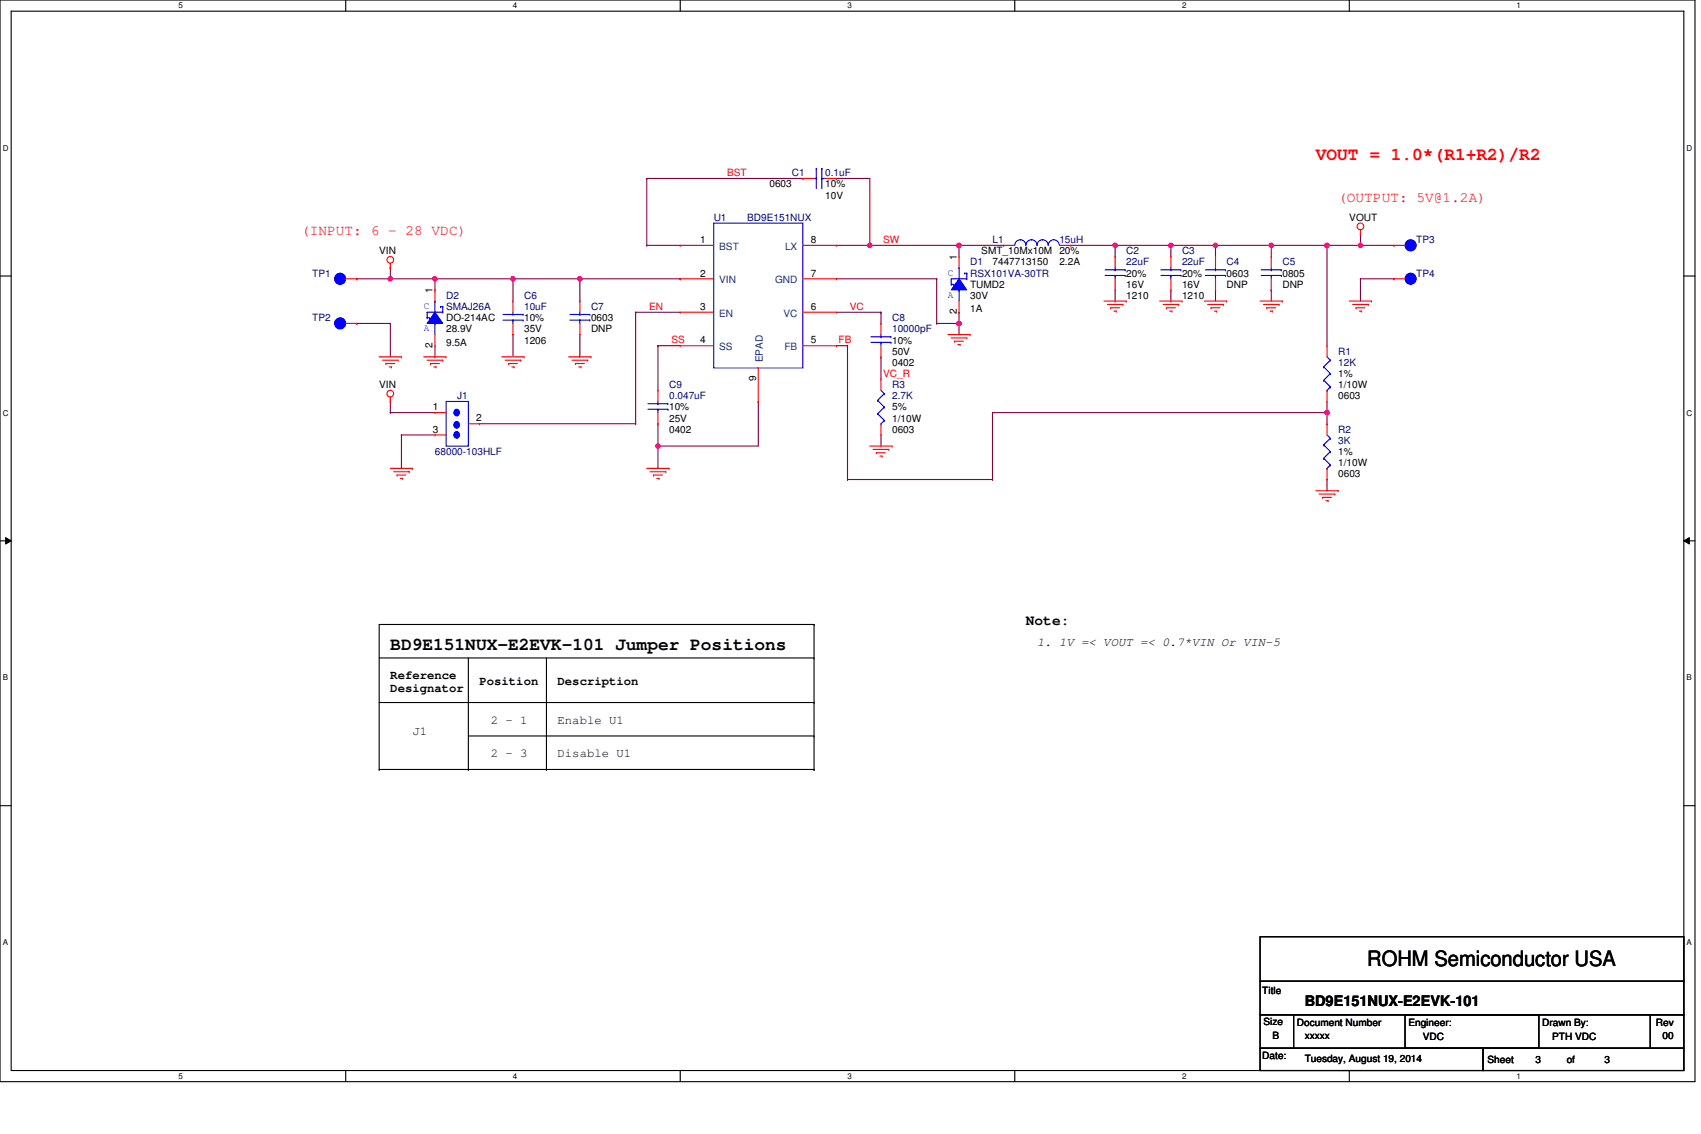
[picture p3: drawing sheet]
<svg xmlns="http://www.w3.org/2000/svg" width="457mm" height="305mm" viewBox="0 0 457 305" stroke-linecap="round" stroke-linejoin="round" font-family="sans-serif">
<path d="M0 0h455.6v290.7h-455.6zM3 3h449.6v284.7h-449.6z" fill="none" stroke="#000" stroke-width=".3"/>
<g fill="#fff">
<path d="M48 .3h1.2v2.4h-1.2z"/>
<path d="M48 288h1.2v2.4h-1.2z"/>
</g>
<path d="M92.9 0v3M92.9 287.7v3" fill="none" stroke="#000" stroke-width=".3"/>
<g fill="#fff">
<path d="M137.9 .3h1.2v2.4h-1.2z"/>
<path d="M137.9 288h1.2v2.4h-1.2z"/>
</g>
<path d="M182.8 0v3M182.8 287.7v3" fill="none" stroke="#000" stroke-width=".3"/>
<g fill="#fff">
<path d="M227.8 .3h1.2v2.4h-1.2z"/>
<path d="M227.8 288h1.2v2.4h-1.2z"/>
</g>
<path d="M272.8 0v3M272.8 287.7v3" fill="none" stroke="#000" stroke-width=".3"/>
<g fill="#fff">
<path d="M317.7 .3h1.2v2.4h-1.2z"/>
<path d="M317.7 288h1.2v2.4h-1.2z"/>
</g>
<path d="M362.7 0v3M362.7 287.7v3" fill="none" stroke="#000" stroke-width=".3"/>
<g fill="#fff">
<path d="M407.6 .3h1.2v2.4h-1.2z"/>
<path d="M407.6 288h1.2v2.4h-1.2z"/>
<path d="M.8 38.6h1.5v2.4h-1.5z"/>
<path d="M453.3 38.6h1.6v2.4h-1.6z"/>
<path d="M.8 109.8h1.5v2.4h-1.5z"/>
<path d="M453.3 109.8h1.6v2.4h-1.6z"/>
</g>
<path d="M0 74.2h3M452.6 74.2h3" fill="none" stroke="#000" stroke-width=".3"/>
<g fill="#fff">
<path d="M.8 181h1.4v2.4h-1.4z"/>
<path d="M453.3 181h1.5v2.4h-1.5z"/>
</g>
<path d="M0 145.4h3M452.6 145.4h3" fill="none" stroke="#000" stroke-width=".3"/>
<path d="M1.5 144.5l1.5 .9-1.5 .8zM452.6 145.4l1.5-.9v1.7z" fill="#000"/>
<path d="M1.5 144.5l1.5 .9-1.5 .8zM452.6 145.4l1.5-.9v1.7z" fill="none" stroke="#000" stroke-width=".27"/>
<g fill="#fff">
<path d="M.8 252.1h1.4v2.5h-1.4z"/>
<path d="M453.3 252.1h1.5v2.5h-1.5z"/>
</g>
<g fill="none" stroke="#000" stroke-width=".3">
<path d="M101.9 176.8h116.9M125.9 176.8v30M146.9 176.8v30M218.8 176.8h.1M218.8 167.9h.1M218.8 167.9h-116.9v38.9M218.8 167.9v38.9M101.9 188.8h116.9M125.9 197.8h92.9M218.8 188.8h.1M218.8 197.8h.1M0 216.6h3"/>
<path d="M101.9 206.8h.1M101.9 206.8h116.9M125.9 206.8h.1M146.9 206.8h.1M218.8 206.8h.1M452.6 216.6h3"/>
</g>
<path d="M104.9 74.9h.1M104.9 74.9h12" fill="none" stroke="#800040" stroke-width=".3"/>
<circle cx="116.9" cy="74.9" r=".59" fill="#f0f"/>
<circle cx="116.9" cy="74.9" r=".59" fill="none" stroke="#f0f" stroke-width=".3"/>
<circle cx="104.9" cy="74.9" r=".59" fill="#f0f"/>
<circle cx="104.9" cy="74.9" r=".59" fill="none" stroke="#f0f" stroke-width=".3"/>
<g fill="none" stroke="#800040" stroke-width=".3">
<path d="M95.9 74.9h.1M104.9 71.9h.1M104.9 71.9v3h-9M365.7 74.9h.1M365.7 62.9h.1M365.7 74.9h9M365.7 62.9v3M365.7 74.9v6M374.7 74.9h.1M95.9 86.9h.1M95.9 86.9h9M104.9 86.9h.1"/>
<path d="M104.9 86.9v9M137.9 89.9h.1M137.9 89.9v6"/>
</g>
<circle cx="365.7" cy="65.9" r=".59" fill="#f0f"/>
<circle cx="365.7" cy="65.9" r=".59" fill="none" stroke="#f0f" stroke-width=".3"/>
<path d="M137.9 74.9h.1M137.9 74.9v6M365.7 65.9h9M374.7 65.9h.1" fill="none" stroke="#800040" stroke-width=".3"/>
<circle cx="137.9" cy="74.9" r=".6" fill="#f0f"/>
<circle cx="137.9" cy="74.9" r=".6" fill="none" stroke="#f0f" stroke-width=".3"/>
<path d="M326.7 77.9h.1M326.7 65.9h.1M326.7 65.9v3M326.7 77.9v3M104.9 110.9h.1M104.9 107.9h.1M104.9 110.9h12M104.9 107.9v3M107.9 116.9h.1M107.9 116.9v9M107.9 116.9h9" fill="none" stroke="#800040" stroke-width=".3"/>
<circle cx="326.7" cy="65.9" r=".59" fill="#f0f"/>
<circle cx="326.7" cy="65.9" r=".59" fill="none" stroke="#f0f" stroke-width=".3"/>
<path d="M326.7 65.9h.1M326.7 65.9h30M341.7 77.9h.1M341.7 65.9h.1M341.7 65.9v3M341.7 77.9v3" fill="none" stroke="#800040" stroke-width=".3"/>
<circle cx="356.7" cy="65.9" r=".59" fill="#f0f"/>
<circle cx="356.7" cy="65.9" r=".59" fill="none" stroke="#f0f" stroke-width=".3"/>
<circle cx="341.7" cy="65.9" r=".59" fill="#f0f"/>
<circle cx="341.7" cy="65.9" r=".59" fill="none" stroke="#f0f" stroke-width=".3"/>
<g fill="none" stroke="#800040" stroke-width=".3">
<path d="M116.9 74.9h.1M116.9 77.9h.1M116.9 74.9h39M116.9 74.9v3M155.9 74.9h.1M116.9 95.9h.1M116.9 92.9v3M170.8 83.9h.1M170.8 83.9v30M170.8 83.9h12M176.8 92.9h.1M176.8 92.9h6"/>
<path d="M176.8 92.9v12M176.8 113.9h.1M176.8 119.9h.1M176.8 113.9v12M203.8 107.9h.1M203.8 107.9v12h-27"/>
</g>
<circle cx="176.8" cy="119.9" r=".59" fill="#f0f"/>
<circle cx="176.8" cy="119.9" r=".59" fill="none" stroke="#f0f" stroke-width=".3"/>
<path d="M155.9 74.9h.1M155.9 74.9v6M128.9 113.9h41.9M170.8 113.9h.1" fill="none" stroke="#800040" stroke-width=".3"/>
<circle cx="155.9" cy="74.9" r=".59" fill="#f0f"/>
<circle cx="155.9" cy="74.9" r=".59" fill="none" stroke="#f0f" stroke-width=".3"/>
<path d="M155.9 74.9h26.9M182.8 74.9h.1M224.8 65.9h9M233.8 65.9h.1M155.9 95.9h.1M155.9 89.9v6" fill="none" stroke="#800040" stroke-width=".3"/>
<circle cx="233.8" cy="65.9" r=".59" fill="#f0f"/>
<circle cx="233.8" cy="65.9" r=".59" fill="none" stroke="#f0f" stroke-width=".3"/>
<path d="M287.7 65.9h12M299.7 65.9h.1M299.7 65.9v3" fill="none" stroke="#800040" stroke-width=".3"/>
<circle cx="299.7" cy="65.9" r=".59" fill="#f0f"/>
<circle cx="299.7" cy="65.9" r=".59" fill="none" stroke="#f0f" stroke-width=".3"/>
<path d="M257.8 65.9h.1M257.8 65.9v3M299.7 65.9h15M314.7 65.9h.1" fill="none" stroke="#800040" stroke-width=".3"/>
<circle cx="257.8" cy="65.9" r=".6" fill="#f0f"/>
<circle cx="257.8" cy="65.9" r=".6" fill="none" stroke="#f0f" stroke-width=".3"/>
<path d="M224.8 74.9h27M251.8 74.9h.1M251.8 74.9v12M257.8 65.9h12M269.8 65.9h.1M251.8 86.9h.1M251.8 86.9h6M257.8 86.9h.1" fill="none" stroke="#800040" stroke-width=".3"/>
<circle cx="257.8" cy="86.9" r=".6" fill="#f0f"/>
<circle cx="257.8" cy="86.9" r=".6" fill="none" stroke="#f0f" stroke-width=".3"/>
<g fill="none" stroke="#800040" stroke-width=".3">
<path d="M224.8 83.9h12M224.8 92.9h3M227.8 92.9h.1M227.8 92.9v36M236.8 83.9h.1M236.8 95.9h.1M236.8 83.9v3M236.8 95.9v6M257.8 83.9h.1M257.8 86.9h.1M257.8 83.9v6M236.8 119.9h.1"/>
<path d="M236.8 116.9v3M266.8 110.9h.1M266.8 110.9v18M266.8 110.9h89.9M356.7 110.9h.1M227.8 128.9h.1M227.8 128.9h39M266.8 128.9h.1"/>
</g>
<circle cx="356.7" cy="110.9" r=".59" fill="#f0f"/>
<circle cx="356.7" cy="110.9" r=".59" fill="none" stroke="#f0f" stroke-width=".3"/>
<g fill="none" stroke="#800040" stroke-width=".3">
<path d="M173.8 48h.1M173.8 48v17.9M173.8 48h42M215.8 48h.1M224.8 48h.1M224.8 48h9v17.9M173.8 65.9h.1M173.8 65.9h9M233.8 65.9h.1M233.8 65.9h24M257.8 65.9h.1M299.7 77.9v3"/>
<path d="M314.7 65.9h.1M314.7 65.9v3M356.7 65.9h.1M356.7 65.9v27M356.7 65.9h9M365.7 65.9h.1M299.7 80.9h.1M356.7 113.9h.1M356.7 110.9h.1M356.7 107.9v6M356.7 128.9h.1M356.7 128.9v3"/>
</g>
<circle cx="314.7" cy="65.9" r=".59" fill="#f0f"/>
<circle cx="314.7" cy="65.9" r=".59" fill="none" stroke="#f0f" stroke-width=".3"/>
<path d="M314.7 65.9h12M314.7 77.9v3M326.7 65.9h.1M314.7 80.9h.1" fill="none" stroke="#800040" stroke-width=".3"/>
<g fill="none" stroke="#f00" stroke-width=".3">
<path d="M104.9 71.9h.1M104.9 70.7v1.2M314.7 68.9h.1M314.7 77.9h.1M314.7 68.9v3M314.7 74.9v3M365.7 62.9h.1M365.7 61.8v1.1M101.9 95.9h6M102.8 96.8h4.2M103.7 97.7h.1M103.7 97.7h2.4"/>
<path d="M104.6 98.6h.6M105.2 98.6h.1M107 96.8h.1M107.9 95.9h.1M113.9 95.9h6M114.8 96.8h4.2M115.7 97.7h.1M115.7 97.7h2.4M116.6 98.6h.6M117.2 98.6h.1M119 96.8h.1M119.9 95.9h.1"/>
<path d="M134.9 95.9h6M135.8 96.8h4.2M136.7 97.7h.1M136.7 97.7h2.4M137.6 98.6h.6M138.2 98.6h.1M140 96.8h.1M140.9 95.9h.1M152.9 95.9h6M153.8 96.8h4.2M154.7 97.7h.1M154.7 97.7h2.4"/>
<path d="M155.6 98.6h.6M156.2 98.6h.1M158 96.8h.1M158.9 95.9h.1M254.8 89.9h6M255.7 90.8h4.2M256.6 91.7h.1M256.6 91.7h2.4M257.5 92.6h.6M258.1 92.6h.1M259.9 90.8h.1M260.8 89.9h.1"/>
<path d="M296.7 80.9h6M297.6 81.8h4.2M298.5 82.7h.1M298.5 82.7h2.4M299.4 83.6h.6M300 83.6h.1M301.8 81.8h.1M302.7 80.9h.1M311.7 80.9h6M312.6 81.8h4.2M313.5 82.7h.1M313.5 82.7h2.4"/>
<path d="M314.4 83.6h.6M315 83.6h.1M316.8 81.8h.1M317.7 80.9h.1M323.7 80.9h6M324.6 81.8h4.2M325.5 82.7h.1M325.5 82.7h2.4M326.4 83.6h.6M327 83.6h.1M328.8 81.8h.1M329.7 80.9h.1"/>
<path d="M338.7 80.9h6M339.6 81.8h4.2M340.5 82.7h.1M340.5 82.7h2.4M341.4 83.6h.6M342 83.6h.1M343.8 81.8h.1M344.7 80.9h.1M362.7 80.9h6M363.6 81.8h4.2M364.5 82.7h.1M364.5 82.7h2.4"/>
<path d="M365.4 83.6h.6M366 83.6h.1M367.8 81.8h.1M368.7 80.9h.1M104.9 107.9h.1M104.9 106.7v1.2M176.8 104.9h.1M176.8 113.9h.1M176.8 104.9v3M176.8 110.9v3M233.8 119.9h6M236.8 101.9h.1"/>
<path d="M236.8 116.9h.1M236.8 101.9v3M236.8 113.9v3M239.8 119.9h.1M104.9 125.9h6M105.8 126.8h4.2M106.7 127.7h.1M106.7 127.7h2.4M107.6 128.6h.6M108.2 128.6h.1M110 126.8h.1M110.9 125.9h.1"/>
<path d="M173.8 125.9h6M174.7 126.8h4.2M175.6 127.7h.1M175.6 127.7h2.4M176.5 128.6h.6M177.1 128.6h.1M178.9 126.8h.1M179.8 125.9h.1M234.7 120.8h4.2M235.6 121.7h.1M235.6 121.7h2.4M236.5 122.6h.6"/>
<path d="M237.1 122.6h.1M238.9 120.8h.1M353.7 131.9h6M354.6 132.8h4.2M355.5 133.7h.1M355.5 133.7h2.4M356.4 134.6h.6M357 134.6h.1M358.8 132.8h.1M359.7 131.9h.1"/>
<circle cx="104.9" cy="69.8" r=".9"/>
<circle cx="365.7" cy="60.8" r=".9"/>
<circle cx="104.9" cy="105.8" r=".9"/>
</g>
<path d="M338.7 251.8h113.9v12h-113.9zM338.7 263.8h113.9v9h-113.9zM338.7 272.8h9v8.9h-9zM347.7 272.8h95.9v8.9h-95.9zM377.7 272.8h35.9v8.9h-35.9zM443.6 272.8h9v8.9h-9zM338.7 281.7h59.9v6h-59.9zM398.6 281.7h54v6h-54z" fill="none" stroke="#000" stroke-width=".3"/>
<g fill="none" stroke="#00f" stroke-width=".3">
<path d="M312 74h5.4M312 72.5h5.4M314.7 72.5h.1M314.7 74h.1M314.7 71.9v.6M314.7 74v.9M317.4 74h.1M317.4 72.5h.1M114.8 85.4h.1M116.9 86.9h.1M116.9 80.9h.1M116.9 80.9v3"/>
<path d="M116.9 86.9v3M119 83.9h.1M119 82.4h.1M119 83.9h-4.2v1.5M119 82.4v1.5M174.1 110h5.4M174.1 108.5h5.4M176.8 108.5h.1M176.8 110h.1M176.8 107.9v.6M176.8 110v.9M179.5 110h.1"/>
<path d="M179.5 108.5h.1M235.9 107.6h.1M235.9 111.2h.1M235.9 107.6l1.8 1.8M235.9 111.2l1.8 1.8M236.8 113.9h.1M236.8 104.9l.9 .9M237.7 105.8h.1M237.7 109.4h.1M237.7 113h.1M237.7 105.8l-1.8 1.8M237.7 109.4l-1.8 1.8"/>
<path d="M237.7 113l-.9 .9"/>
</g>
<path d="M116.9 83.9l2.1 3h-4.2z" fill-rule="evenodd" fill="#00f"/>
<path d="M272.8 65.9a1.49 1.49 0 0 1 1.5-1.4 1.5 1.5 0 0 1 1.4 1.4 1.49 1.49 0 0 1 1.6-1.4 1.5 1.5 0 0 1 1.4 1.4 1.49 1.49 0 0 1 1.6-1.4h-.1a1.51 1.51 0 0 1 1.5 1.4 1.49 1.49 0 0 1 1.5-1.4 1.49 1.49 0 0 1 1.5 1.4M114.8 85.4h.6M115.4 85.4h.1M116.9 83.9l2.1 3h-4.2zM118.4 82.4h.1M118.4 82.4h.6" fill="none" stroke="#00f" stroke-width=".3"/>
<path d="M116.9 77.9h.1M116.9 77.9v3M269.8 65.9h.1M269.8 65.9h3M284.7 65.9h3M287.7 65.9h.1M116.9 92.9h.1M116.9 89.9v3" fill="none" stroke="#f00" stroke-width=".3"/>
<circle cx="91.4" cy="86.9" r="1.49" fill="#00f"/>
<g fill="none" stroke="#00f" stroke-width=".3">
<path d="M191.8 60h24v38.9h-24zM297 74h5.4M297 72.5h5.4M299.7 72.5h.1M299.7 74h.1M299.7 71.9v.6M299.7 74v.9M302.4 74h.1M302.4 72.5h.1M339 74h5.4M339 72.5h5.4M341.7 72.5h.1"/>
<path d="M341.7 74h.1M341.7 71.9v.6M341.7 74v.9M344.4 74h.1M344.4 72.5h.1M135.2 86h5.4M135.2 84.5h5.4M137.9 84.5h.1M137.9 86h.1M137.9 83.9v.6M137.9 86v.9M140.6 86h.1"/>
<path d="M140.6 84.5h.1M153.2 86h5.4M153.2 84.5h5.4M155.9 84.5h.1M155.9 86h.1M155.9 83.9v.6M155.9 86v.9M158.6 86h.1M158.6 84.5h.1M119.9 107.9h6v12h-6zM355.8 119.6h.1M355.8 119.6l1.8 1.8"/>
<path d="M356.7 116.9l.9 .9M357.6 117.8h.1M357.6 117.8l-1.8 1.8M355.8 123.2h.1M355.8 123.2l1.8 1.8M356.7 125.9h.1M357.6 121.4h.1M357.6 125h.1M357.6 121.4l-1.8 1.8M357.6 125l-.9 .9"/>
<circle cx="91.4" cy="86.9" r="1.49"/>
</g>
<g fill="none" stroke="#f00" stroke-width=".3">
<path d="M182.8 65.9h.1M182.8 74.9h.1M182.8 65.9h9M182.8 74.9h9M215.8 65.9h9M215.8 74.9h9M224.8 65.9h.1M224.8 74.9h.1M299.7 68.9h.1M299.7 77.9h.1M299.7 68.9v3M299.7 74.9v3"/>
<path d="M341.7 68.9h.1M341.7 77.9h.1M341.7 68.9v3M341.7 74.9v3M92.9 86.9h3M95.9 86.9h.1M137.9 80.9h.1M137.9 89.9h.1M137.9 80.9v3M137.9 86.9v3M155.9 80.9h.1M155.9 89.9h.1"/>
<path d="M155.9 80.9v3M155.9 86.9v3M182.8 92.9h.1M182.8 83.9h.1M182.8 92.9h9M182.8 83.9h9M203.8 98.9v9M215.8 92.9h9M215.8 83.9h9M224.8 83.9h.1M224.8 92.9h.1M203.8 107.9h.1"/>
<path d="M356.7 113.9h.1M356.7 113.9v3M356.7 128.9h.1M356.7 125.9v3"/>
</g>
<path d="M122.2 110.3a.8 .8 0 0 1 1.1 .1 .8 .8 0 0 1 0 1 .8 .8 0 0 1-1.1 .1 1.04 1.04 0 0 1 0-1.2z" fill-rule="evenodd" fill="#00f"/>
<path d="M122.2 110.3a.8 .8 0 0 1 1.1 .1 .8 .8 0 0 1 0 1 .8 .8 0 0 1-1.1 .1 1.04 1.04 0 0 1 0-1.2z" fill="none" stroke="#00f" stroke-width=".3"/>
<path d="M122.2 113.6a.8 .8 0 0 1 1.1 .1 .8 .8 0 0 1 0 1 .8 .8 0 0 1-1.1 .1 1.04 1.04 0 0 1 0-1.2z" fill-rule="evenodd" fill="#00f"/>
<path d="M122.2 113.6a.8 .8 0 0 1 1.1 .1 .8 .8 0 0 1 0 1 .8 .8 0 0 1-1.1 .1 1.04 1.04 0 0 1 0-1.2z" fill="none" stroke="#00f" stroke-width=".3"/>
<path d="M122.2 116.3a.8 .8 0 0 1 1.1 .1 .8 .8 0 0 1 0 1 .8 .8 0 0 1-1.1 .1 1.04 1.04 0 0 1 0-1.2z" fill-rule="evenodd" fill="#00f"/>
<g fill="none" stroke="#00f" stroke-width=".3">
<path d="M255.7 76.4h.1M257.8 77.9h.1M257.8 71.9h.1M257.8 71.9v3M257.8 77.9v3M259.9 74.9h.1M259.9 73.4h.1M259.9 74.9h-4.2v1.5M259.9 73.4v1.5M324 74h5.4M324 72.5h5.4M326.7 72.5h.1"/>
<path d="M326.7 74h.1M326.7 71.9v.6M326.7 74v.9M329.4 74h.1M329.4 72.5h.1M122.2 116.3a.8 .8 0 0 1 1.1 .1 .8 .8 0 0 1 0 1 .8 .8 0 0 1-1.1 .1 1.04 1.04 0 0 1 0-1.2z"/>
</g>
<path d="M326.7 68.9h.1M326.7 77.9h.1M326.7 68.9v3M326.7 74.9v3M116.9 110.9h.1M116.9 116.9h.1M116.9 110.9h3M116.9 116.9h3M125.9 113.9h3M128.9 113.9h.1" fill="none" stroke="#f00" stroke-width=".3"/>
<path d="M257.8 74.9l2.1 3h-4.2z" fill-rule="evenodd" fill="#00f"/>
<path d="M255.7 76.4h.6M256.3 76.4h.1M257.8 74.9l2.1 3h-4.2zM259.3 73.4h.1M259.3 73.4h.6" fill="none" stroke="#00f" stroke-width=".3"/>
<path d="M257.8 68.9h.1M257.8 68.9v3M257.8 83.9h.1M257.8 80.9v3" fill="none" stroke="#f00" stroke-width=".3"/>
<circle cx="379.1" cy="74.9" r="1.49" fill="#00f"/>
<g fill="none" stroke="#00f" stroke-width=".3">
<path d="M234.1 92h5.4M234.1 90.5h5.4M236.8 90.5h.1M236.8 92h.1M236.8 89.9v.6M236.8 92v.9M239.5 92h.1M239.5 90.5h.1"/>
<circle cx="379.1" cy="74.9" r="1.49"/>
</g>
<path d="M374.7 74.9h.1M374.7 74.9h3M236.8 86.9h.1M236.8 95.9h.1M236.8 86.9v3M236.8 92.9v3" fill="none" stroke="#f00" stroke-width=".3"/>
<circle cx="379.1" cy="65.9" r="1.49" fill="#00f"/>
<g fill="none" stroke="#00f" stroke-width=".3">
<path d="M355.8 98.6h.1M355.8 98.6l1.8 1.8M356.7 95.9l.9 .9M357.6 96.8h.1M357.6 96.8l-1.8 1.8M355.8 102.2h.1M355.8 102.2l1.8 1.8M356.7 104.9h.1M357.6 100.4h.1M357.6 104h.1M357.6 100.4l-1.8 1.8M357.6 104l-.9 .9"/>
<circle cx="379.1" cy="65.9" r="1.49"/>
</g>
<path d="M374.7 65.9h.1M374.7 65.9h3M356.7 92.9h.1M356.7 92.9v3M356.7 107.9h.1M356.7 104.9v3" fill="none" stroke="#f00" stroke-width=".3"/>
<circle cx="91.4" cy="74.9" r="1.49" fill="#00f"/>
<g fill="none" stroke="#00f" stroke-width=".3">
<path d="M218.8 48h.6M219.4 45.3h.1M219.4 48h.1M219.4 45.3v5.4M220.9 45.3h.1M220.9 48h.1M220.9 45.3v5.4M220.9 48h.9"/>
<circle cx="91.4" cy="74.9" r="1.49"/>
</g>
<path d="M215.8 48h.1M215.8 48h3M221.8 48h3M224.8 48h.1M92.9 74.9h3M95.9 74.9h.1" fill="none" stroke="#f00" stroke-width=".3"/>
<circle cx="116.9" cy="74.9" r=".59" fill="#f0f"/>
<circle cx="116.9" cy="74.9" r=".59" fill="none" stroke="#f0f" stroke-width=".3"/>
<circle cx="104.9" cy="74.9" r=".59" fill="#f0f"/>
<circle cx="104.9" cy="74.9" r=".59" fill="none" stroke="#f0f" stroke-width=".3"/>
<circle cx="365.7" cy="65.9" r=".59" fill="#f0f"/>
<circle cx="365.7" cy="65.9" r=".59" fill="none" stroke="#f0f" stroke-width=".3"/>
<circle cx="137.9" cy="74.9" r=".6" fill="#f0f"/>
<circle cx="137.9" cy="74.9" r=".6" fill="none" stroke="#f0f" stroke-width=".3"/>
<circle cx="326.7" cy="65.9" r=".59" fill="#f0f"/>
<circle cx="326.7" cy="65.9" r=".59" fill="none" stroke="#f0f" stroke-width=".3"/>
<circle cx="356.7" cy="65.9" r=".59" fill="#f0f"/>
<circle cx="356.7" cy="65.9" r=".59" fill="none" stroke="#f0f" stroke-width=".3"/>
<circle cx="341.7" cy="65.9" r=".59" fill="#f0f"/>
<circle cx="341.7" cy="65.9" r=".59" fill="none" stroke="#f0f" stroke-width=".3"/>
<circle cx="176.8" cy="119.9" r=".59" fill="#f0f"/>
<circle cx="176.8" cy="119.9" r=".59" fill="none" stroke="#f0f" stroke-width=".3"/>
<circle cx="155.9" cy="74.9" r=".59" fill="#f0f"/>
<circle cx="155.9" cy="74.9" r=".59" fill="none" stroke="#f0f" stroke-width=".3"/>
<circle cx="233.8" cy="65.9" r=".59" fill="#f0f"/>
<circle cx="233.8" cy="65.9" r=".59" fill="none" stroke="#f0f" stroke-width=".3"/>
<circle cx="299.7" cy="65.9" r=".59" fill="#f0f"/>
<circle cx="299.7" cy="65.9" r=".59" fill="none" stroke="#f0f" stroke-width=".3"/>
<circle cx="257.8" cy="65.9" r=".6" fill="#f0f"/>
<circle cx="257.8" cy="65.9" r=".6" fill="none" stroke="#f0f" stroke-width=".3"/>
<circle cx="257.8" cy="86.9" r=".6" fill="#f0f"/>
<circle cx="257.8" cy="86.9" r=".6" fill="none" stroke="#f0f" stroke-width=".3"/>
<circle cx="356.7" cy="110.9" r=".59" fill="#f0f"/>
<circle cx="356.7" cy="110.9" r=".59" fill="none" stroke="#f0f" stroke-width=".3"/>
<circle cx="314.7" cy="65.9" r=".59" fill="#f0f"/>
<circle cx="314.7" cy="65.9" r=".59" fill="none" stroke="#f0f" stroke-width=".3"/>
<text font-size="5.7" x="367.5" y="259.6">ROHM Semiconductor USA</text>
<text font-size="4.8" fill="#f00" x="353.7" y="43">VOUT = 1.0*(R1+R2)/R2</text>
<text font-size="4.8" x="104.9" y="174.8">BD9E151NUX-E2EVK-101 Jumper Positions</text>
<g font-size="3.9" fill="#f00">
<text x="359.7" y="54.2">(OUTPUT: 5V@1.2A)</text>
<text x="80.9" y="63.2">(INPUT: 6 - 28 VDC)</text>
</g>
<g font-size="3.9">
<text x="275.7" y="168.1">Note:</text>
<text x="350.7" y="270.3">BD9E151NUX-E2EVK-101</text>
</g>
<g font-size="3.3">
<text x="278.7" y="173.6">1. 1V =&lt; VOUT =&lt; 0.7*VIN Or VIN-5</text>
<text x="104.9" y="182.6">Reference</text>
<text x="104.9" y="185.9">Designator</text>
<text x="128.9" y="184.1">Position</text>
<text x="149.9" y="184.1">Description</text>
<text x="110.9" y="197.6">J1</text>
<text x="131.9" y="194.6">2 - 1</text>
<text x="149.9" y="194.6">Enable U1</text>
<text x="131.9" y="203.6">2 - 3</text>
<text x="149.9" y="203.6">Disable U1</text>
</g>
<g font-size="2.7" fill="#f00">
<text x="195.4" y="47.4">BST</text>
<text x="237.4" y="65.3">SW</text>
<text x="174.4" y="83.3">EN</text>
<text x="228.4" y="83.3">VC</text>
<text x="180.4" y="92.3">SS</text>
<text x="225.4" y="92.3">FB</text>
<text x="237.4" y="101.3">VC_R</text>
</g>
<g font-size="2.7" fill="#000080">
<text x="212.8" y="47.4">C1</text>
<text x="221.8" y="47.4">0.1uF</text>
<text x="191.8" y="59.4">U1</text>
<text x="200.8" y="59.4">BD9E151NUX</text>
<text x="266.8" y="65.4">L1</text>
<text x="284.7" y="65.4">15uH</text>
<text x="380.7" y="65.4">TP3</text>
<text x="260.8" y="71.4">D1</text>
<text x="302.7" y="68.4">C2</text>
<text x="302.7" y="71.4">22uF</text>
<text x="317.7" y="68.4">C3</text>
<text x="317.7" y="71.4">22uF</text>
<text x="329.7" y="71.4">C4</text>
<text x="344.7" y="71.4">C5</text>
<text x="83.9" y="74.4">TP1</text>
<text x="260.8" y="74.4">RSX101VA-30TR</text>
<text x="380.7" y="74.4">TP4</text>
<text x="119.9" y="80.3">D2</text>
<text x="119.9" y="83.3">SMAJ26A</text>
<text x="140.9" y="80.3">C6</text>
<text x="140.9" y="83.3">10uF</text>
<text x="158.9" y="83.3">C7</text>
<text x="83.9" y="86.3">TP2</text>
<text x="239.8" y="86.3">C8</text>
<text x="239.8" y="89.3">10000pF</text>
<text x="359.7" y="95.3">R1</text>
<text x="359.7" y="98.3">12K</text>
<text x="122.9" y="107.3">J1</text>
<text x="179.8" y="104.3">C9</text>
<text x="179.8" y="107.3">0.047uF</text>
<text x="239.8" y="104.3">R3</text>
<text x="239.8" y="107.3">2.7K</text>
<text x="359.7" y="116.3">R2</text>
<text x="359.7" y="119.3">3K</text>
<text x="116.9" y="122.3">68000-103HLF</text>
</g>
<g font-size="2.7">
<text x="206.8" y="50.4">0603</text>
<text x="221.8" y="53.4">10V</text>
<text x="221.8" y="50.4">10%</text>
<text x="362.7" y="59.4">VOUT</text>
<text x="188.2" y="65.3">1</text>
<text x="217.9" y="65.3">8</text>
<text x="101.9" y="68.4">VIN</text>
<text x="257.2" y="69.9" transform="rotate(-90 257.2 69.9)">1</text>
<text x="263.8" y="68.4">SMT_10Mx10M</text>
<text x="266.8" y="71.4">7447713150</text>
<text x="284.7" y="71.4">2.2A</text>
<text x="284.7" y="68.4">20%</text>
<text x="188.2" y="74.3">2</text>
<text x="217.9" y="74.3">7</text>
<text x="260.8" y="77.4">TUMD2</text>
<text x="302.7" y="77.4">16V</text>
<text x="302.7" y="74.4">20%</text>
<text x="317.7" y="77.4">16V</text>
<text x="317.7" y="74.4">20%</text>
<text x="329.7" y="74.4">0603</text>
<text x="329.7" y="77.4">DNP</text>
<text x="344.7" y="74.4">0805</text>
<text x="344.7" y="77.4">DNP</text>
<text x="116.3" y="78.8" transform="rotate(-90 116.3 78.8)">1</text>
<text x="188.2" y="83.3">3</text>
<text x="217.9" y="83.3">6</text>
<text x="260.8" y="83.9">1A</text>
<text x="260.8" y="80.3">30V</text>
<text x="302.7" y="80.3">1210</text>
<text x="317.7" y="80.3">1210</text>
<text x="119.9" y="89.3">28.9V</text>
<text x="119.9" y="86.3">DO-214AC</text>
<text x="140.9" y="89.3">35V</text>
<text x="140.9" y="86.3">10%</text>
<text x="158.9" y="86.3">0603</text>
<text x="158.9" y="89.3">DNP</text>
<text x="257.2" y="84.5" transform="rotate(-90 257.2 84.5)">2</text>
<text x="116.3" y="93.5" transform="rotate(-90 116.3 93.5)">2</text>
<text x="119.9" y="92.9">9.5A</text>
<text x="140.9" y="92.3">1206</text>
<text x="188.2" y="92.3">4</text>
<text x="217.9" y="92.3">5</text>
<text x="239.8" y="95.3">50V</text>
<text x="239.8" y="92.3">10%</text>
<text x="239.8" y="98.3">0402</text>
<text x="359.7" y="101.3">1%</text>
<text x="101.9" y="104.3">VIN</text>
<text x="203.2" y="102.5" transform="rotate(-90 203.2 102.5)">9</text>
<text x="359.7" y="107.3">0603</text>
<text x="359.7" y="104.3">1/10W</text>
<text x="116.3" y="110.3">1</text>
<text x="128" y="113.3">2</text>
<text x="179.8" y="113.3">25V</text>
<text x="179.8" y="110.3">10%</text>
<text x="239.8" y="110.3">5%</text>
<text x="239.8" y="113.3">1/10W</text>
<text x="116.3" y="116.3">3</text>
<text x="179.8" y="116.3">0402</text>
<text x="239.8" y="116.3">0603</text>
<text x="359.7" y="122.3">1%</text>
<text x="359.7" y="125.3">1/10W</text>
<text x="359.7" y="128.3">0603</text>
<text x="339.3" y="267.1">Title</text>
<text x="339.6" y="275.5">Size</text>
<text x="348.6" y="275.8">Document Number</text>
<text x="378.6" y="275.8">Engineer:</text>
<text x="414.5" y="275.8">Drawn By:</text>
<text x="445.1" y="275.8">Rev</text>
<text x="342" y="279.4">B</text>
<text x="350.7" y="279.4">xxxxx</text>
<text x="382.5" y="279.7">VDC</text>
<text x="417.2" y="279.7">PTH VDC</text>
<text x="446.9" y="279.4">00</text>
<text x="339.3" y="284.8">Date:</text>
<text x="350.7" y="285.4">Tuesday, August 19, 2014</text>
<text x="399.8" y="285.7">Sheet</text>
<text x="412.7" y="285.7">3</text>
<text x="421.1" y="285.7">of</text>
<text x="431.3" y="285.7">3</text>
</g>
<g font-size="2.7" fill="#004080">
<text x="193.3" y="67.2">BST</text>
<text x="211" y="67.2">LX</text>
<text x="193.3" y="76.2">VIN</text>
<text x="208.3" y="76.2">GND</text>
<text x="193.3" y="85.2">EN</text>
<text x="210.6" y="85.2">VC</text>
<text x="193.3" y="94.1">SS</text>
<text x="210.9" y="94.1">FB</text>
<text x="205.1" y="97.4" transform="rotate(-90 205.1 97.4)">EPAD</text>
</g>
<g font-size="2.7" fill="#00f">
<text x="254.8" y="74.1">C</text>
<text x="113.9" y="83.1">C</text>
<text x="254.8" y="80.1">A</text>
<text x="113.9" y="89.1">A</text>
</g>
<g font-size="2.2">
<text x="48" y="2.3">5</text>
<text x="137.9" y="2.3">4</text>
<text x="227.8" y="2.3">3</text>
<text x="317.7" y="2.3">2</text>
<text x="407.6" y="2.3">1</text>
<text x=".8" y="40.5">D</text>
<text x="453.3" y="40.5">D</text>
<text x=".8" y="111.7">C</text>
<text x="453.3" y="111.7">C</text>
<text x=".8" y="182.9">B</text>
<text x="453.3" y="182.9">B</text>
<text x=".8" y="254.1">A</text>
<text x="453.3" y="254.1">A</text>
<text x="48" y="290">5</text>
<text x="137.9" y="290">4</text>
<text x="227.8" y="290">3</text>
<text x="317.7" y="290">2</text>
<text x="407.6" y="290">1</text>
</g>
</svg>
